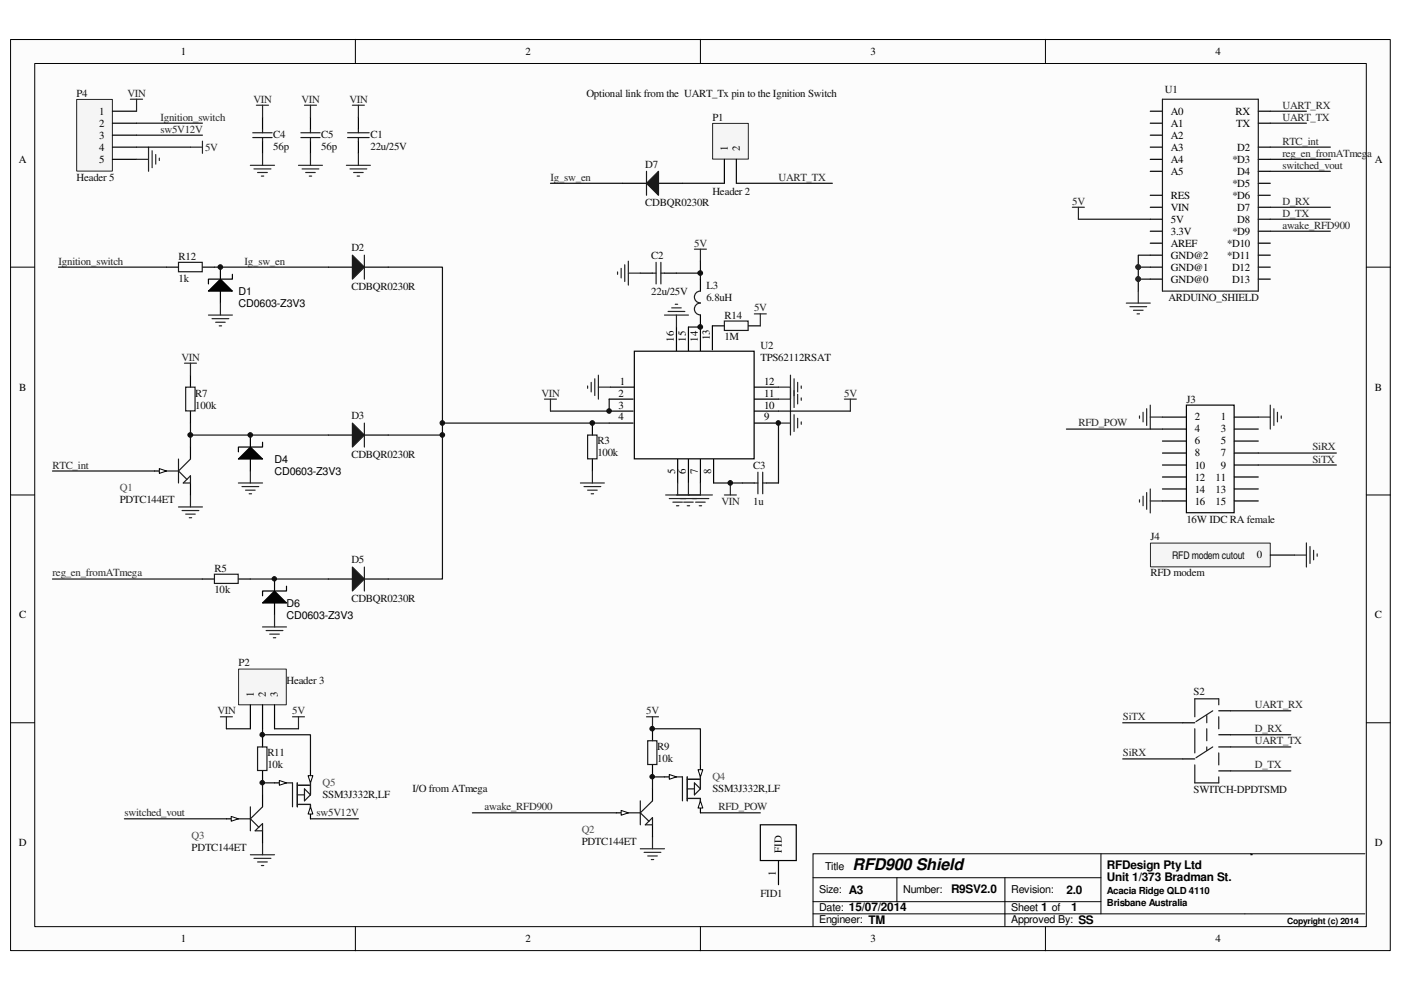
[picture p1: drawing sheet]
<svg xmlns="http://www.w3.org/2000/svg" width="297mm" height="210mm" viewBox="0 0 297 210" stroke-linecap="round" stroke-linejoin="round" font-family="sans-serif">
<path d="M2.3 8.4h292.5v193.1h-292.5z" fill="#fcfcfc"/>
<path d="M2.2 8.4h292.6v193.1h-292.6z" fill="none" stroke="#000" stroke-width=".21"/>
<path d="M7.4 13.5h282.3v183h-282.3z" fill="#fcfcfc"/>
<g fill="none" stroke="#000" stroke-width=".21">
<path d="M7.4 13.5h282.3v183h-282.3zM75.4 8.3v5.1M148.5 8.3v5.1M221.7 8.3v5.1M2.2 56.6h5.1M289.7 56.6h5.1M2.2 104.9h5.1M289.7 104.9h5.1M2.2 153.2h5.1M289.7 153.2h5.1M75.4 196.5v5.1M148.5 196.5v5.1"/>
<path d="M221.7 196.5v5.1"/>
</g>
<circle cx="241.3" cy="59.2" r=".49" fill="#0e0e0e"/>
<circle cx="241.3" cy="59.2" r=".49" fill="none" stroke="#0e0e0e" stroke-width=".21"/>
<circle cx="241.3" cy="56.6" r=".49" fill="#0e0e0e"/>
<circle cx="241.3" cy="56.6" r=".49" fill="none" stroke="#0e0e0e" stroke-width=".21"/>
<g fill="none" stroke="#000" stroke-width=".25">
<path d="M243.9 33.8h2.6M243.9 23.6h2.6M243.9 26.1h2.6M243.9 28.7h2.6M243.9 31.2h2.6M243.9 36.3h2.6M266.8 33.8h2.5M266.8 38.9h2.5M266.8 23.6h2.5M266.8 26.1h2.5M266.8 31.2h2.5M266.8 36.3h2.5"/>
<path d="M243.9 41.4h2.6M243.9 49h2.6M243.9 51.6h2.6M243.9 54.1h2.6M243.9 46.5h2.6M243.9 43.9h2.6M243.9 56.6h2.6M243.9 59.2h2.6M266.8 41.4h2.5M266.8 49h2.5M266.8 51.6h2.5M266.8 54.1h2.5"/>
<path d="M266.8 46.5h2.5M266.8 43.9h2.5M266.8 56.6h2.5M266.8 59.2h2.5"/>
</g>
<path d="M246.5 21h20.3v40.7h-20.3z" fill="none" stroke="#1c1c1c" stroke-width=".25"/>
<path d="M241.3 56.6v5.1M241.3 59.2h2.6M243.9 54.1h-2.6v2.5h2.6M269.3 43.9h12.8M269.3 46.5h12.8" fill="none" stroke="#0e0e0e" stroke-width=".25"/>
<circle cx="241.3" cy="56.6" r=".49" fill="#262626"/>
<circle cx="241.3" cy="56.6" r=".49" fill="none" stroke="#262626" stroke-width=".21"/>
<circle cx="241.3" cy="59.2" r=".49" fill="#262626"/>
<circle cx="241.3" cy="59.2" r=".49" fill="none" stroke="#262626" stroke-width=".21"/>
<path d="M269.3 23.6h7.7M269.3 26.1h7.7M266.8 96.1h16.5M266.8 98.6h16.5" fill="none" stroke="#0e0e0e" stroke-width=".25"/>
<g fill="none" stroke="#000" stroke-width=".25">
<path d="M246.5 88.4h5M246.5 91h5M246.5 93.5h5M246.5 96.1h5M246.5 98.6h5M251.5 85.9h10.2v22.8h-10.2zM261.7 88.4h5.1M261.7 91h5.1M261.7 93.5h5.1M261.7 96.1h5.1M261.7 98.6h5.1M246.5 101.1h5"/>
<path d="M246.5 103.7h5M246.5 106.2h5M261.7 101.1h5.1M261.7 103.7h5.1M261.7 106.2h5.1"/>
</g>
<g fill="none" stroke="#262626" stroke-width=".25">
<path d="M241.6 88.2v.5M242.4 87.4v2.1M243.1 86.7v3.5M243.9 88.4h2.6M243.9 85.9v5.1M266.8 88.4h2.5M269.3 85.9v5.1M270.1 86.7v3.5M270.8 87.4v2.1M271.6 88.2v.5M241.6 106v.5M242.4 105.2v2"/>
<path d="M243.1 104.4v3.6M243.9 103.7v5.1M243.9 106.2h2.6"/>
</g>
<path d="M244 115.2h25.3v5h-25.3z" fill="#f5f5f5"/>
<path d="M243.9 115.1h25.4v5.1h-25.4z" fill="none" stroke="#262626" stroke-width=".21"/>
<g fill="none" stroke="#000" stroke-width=".25">
<path d="M35.3 56.6h2.5M42.9 56.6h2.6M46.7 56.6v2.6M49.3 58.2v1h-5.1v1M40.4 79.5v2.6M44.2 61.7l2.5-2.5 2.6 2.5zM46.7 61.7v2.6M40.4 87.2v2.5M69.6 92.2h5.1M77.3 92.2h5M125.6 89.7v2.5M125.6 97.3v2.6"/>
<path d="M269.3 117.7h5.1M55.7 155.8v2.6M138.3 154.5v2.6M250.8 153.2h2.5M258.4 150.7h2.5M258.4 155.8h2.5M258.4 158.4h2.5M55.7 163.4v2.6M138.3 162.2v2.5M161.2 174.9h7.6v7.6h-7.6zM250.8 160.9h2.5M258.4 163.4h2.5"/>
<path d="M165.1 182.5v5.1"/>
</g>
<path d="M238.8 64.3h5.1M239.6 65h3.5M240.3 65.8h2.1M241.1 66.5h.5M241.3 61.7v2.6M274.4 117.7h2.6M277 115.1v5.1M277.7 115.9v3.6M278.5 116.7v2M279.3 117.4v.5" fill="none" stroke="#262626" stroke-width=".25"/>
<g fill="none" stroke="#1c1c1c" stroke-width=".25">
<path d="M37.8 55.6h5.1v2h-5.1zM39.4 82.1h2v5h-2zM124.6 92.2h2v5.1h-2zM54.6 158.4h2v5h-2zM137.3 157.1h2v5h-2zM253.3 154.5v5.1M255.9 151.7v1.5M255.9 154.5v2.6M255.9 158.4v.7M257.1 150.7l-3.5 2.3M257.1 158.4l-3.5 2.3M258.4 149.4v-1.2h-5.1v3.8"/>
<path d="M258.4 152v2.5M258.4 159.6v2.6M253.3 162.2v3.8h5.1v-1.3"/>
</g>
<path d="M238 153.2h12.8M260.9 150.7h12.8M260.9 155.8h12.8M260.9 158.4h12.8M238 160.9h12.8M260.9 163.4h12.8" fill="none" stroke="#0e0e0e" stroke-width=".25"/>
<path d="M172.4 186.1h61M172.4 193.8h117M172.4 191.2h61M190.2 186.1v5.1M213.1 186.1v10.2M233.4 181v12.8M265.2 181h-92.8v15.3M289.4 181h-24.2v.2h.3" fill="none" stroke="#000" stroke-width=".21"/>
<path d="M44.2 61.7l2.5-2.5 2.6 2.5z" fill="#000"/>
<path d="M74.7 89.7l2.6 2.5-2.6 2.6z" fill="#1c1c1c"/>
<path d="M74.7 89.7l2.6 2.5-2.6 2.6zM77.3 89.7v5.1" fill="none" stroke="#1c1c1c" stroke-width=".25"/>
<path d="M50.6 141.9h10.1v7.5h-10.1z" fill="#f5f5f5"/>
<path d="M50.6 141.9h10.1v7.5h-10.1z" fill="none" stroke="#262626" stroke-width=".21"/>
<g fill="none" stroke="#000" stroke-width=".25">
<path d="M143.4 69.3v5.2M146 69.3v5.2M148.5 69.3v5.2M151 69.1v5.1M50.5 97.3l2.6-2.5 2.6 2.5zM53.1 92.2v2.6M53.1 97.3v2.6M55.7 93.8v1h-5.2v1M129.2 84.6h5M129.2 87.2h5M129.2 89.7h5M129.4 82.1h5.1"/>
<path d="M143.7 97.3v5.1M146 97.3v5.1M148.5 97.3v5.1M151.3 97.3v5.1M159.9 82.1h5.2M159.9 84.6h5.2M159.9 87.2h5.2M159.9 89.7h5.2M42.9 122.8h2.6M50.5 122.8h2.6M55.7 127.8l2.5-2.5 2.5 2.5zM58.2 122.8v2.5"/>
<path d="M58.2 127.8v2.6M60.7 124.3v1h-5v1M53.1 149.4v5.1M55.7 149.4v5.1M58.2 149.4v5.1"/>
</g>
<g fill="none" stroke="#262626" stroke-width=".25">
<path d="M227.4 43.9h2.5M228.6 43.9v2.6M39.1 77h2.6M40.4 77v2.5M44.2 66.8h5.1M45 67.6h3.5M45.7 68.3h2M46.5 69.1h.5M46.7 64.3v2.5M53.1 99.9v2.5M125.6 99.9v2.5M37.8 107.5h5.1"/>
<path d="M38.6 108.2h3.6M39.4 109h2M40.1 109.8h.5M40.4 104.9v2.6M50.5 102.4h5.2M51.3 103.2h3.6M52.1 103.9h2M52.8 104.7h.5M123.1 102.4h5M123.8 103.2h3.6M124.6 103.9h2M125.3 104.7h.6"/>
<path d="M55.7 132.9h5M56.4 133.7h3.6M57.2 134.5h2M58 135.2h.5M58.2 130.4v2.5M46.7 152h2.6M48 152v2.5M62 152h2.6M63.3 152v2.5M137.1 152h2.5M138.3 152v2.5M55.7 178.7v2.5"/>
<path d="M135.8 180h5.1M138.3 177.4v2.6M53.1 181.2h5.1M53.8 182h3.6M54.6 182.8h2.1M55.4 183.5h.5M136.6 180.7h3.5M137.3 181.5h2.1M138.1 182.2h.5"/>
</g>
<g fill="none" stroke="#0e0e0e" stroke-width=".25">
<path d="M269.3 33.8h12.8M269.3 36.3h12.8M269.3 31.2h12.8M45.5 56.6h24.1M228.6 46.5h15.3M269.3 49h12.8M11.1 99.9h21.7M40.4 89.7v2.5h29.2M82.3 92.2h11.5M226.1 91h20.4M11.1 122.8h31.8M53.1 122.8h16.5"/>
<path d="M48 154.5h5.1M58.2 154.5h5.1M26.4 173.6h21.6M65.8 173.6h10.2M100.2 172.3h30.5M148.5 172.3h12.7"/>
</g>
<path d="M50.5 97.3l2.6-2.5 2.6 2.5zM55.7 127.8l2.5-2.5 2.5 2.5z" fill="#000"/>
<path d="M45.5 121.8h5v1.9h-5z" fill="none" stroke="#1c1c1c" stroke-width=".25"/>
<path d="M134.5 74.5h25.4v22.8h-25.4z" fill-rule="evenodd" fill="#fefefe"/>
<path d="M76 24.8v2.6M76 29.9v2.6M135.8 57.9h2.5M140.9 57.9h2.5M148.5 59.2v2.5M134.5 74.5h25.4v22.8h-25.4zM148.5 66.8v2.5M151 69.1h2.6M158.7 69.1h2.5M157.4 102.4h2.5M162.5 102.4h2.6" fill="none" stroke="#000" stroke-width=".25"/>
<g fill="none" stroke="#1c1c1c" stroke-width=".25">
<path d="M73.7 29.2h4.6M73.7 28.2h4.6M76 27.4v.8M76 29.2v.7M138.3 57.9h.8M139.1 55.6v4.6M140.1 57.9h.8M140.1 55.6v4.6M148.5 61.7a1.27 1.27 0 0 0-1.3 1.3 1.27 1.27 0 0 0 1.3 1.3 1.25 1.25 0 0 0-1.3 1.2 1.25 1.25 0 0 0 1.3 1.3M153.6 68.1h5v2h-5zM159.9 102.4h.8M160.7 100.1v4.6"/>
<path d="M161.7 102.4h.8M161.7 100.1v4.6"/>
</g>
<g fill="none" stroke="#262626" stroke-width=".25">
<path d="M73.4 35.1h5.1M74.2 35.8h3.6M74.7 22.3h2.6M75 36.6h2M75.7 37.3h.5M76 22.3v2.5M76 32.5v2.6M130.9 57.7v.5M131.7 56.9v2M132.5 56.1v3.6M133.2 55.4v5.1M133.2 57.9h2.6"/>
<path d="M147.2 52.8h2.6M148.5 52.8v2.6M126.9 79.5v5.1M140.9 66.8h5.1M141.6 66h3.6M142.4 65.3h2M143.2 64.5h.5M143.4 66.8v2.5M159.9 66.5h2.6M161.2 66.5v2.6M167.6 79.5v12.7M115.4 84.6h2.6"/>
<path d="M116.7 84.6v2.6M124.6 81.8v.5M125.3 81.1v2M126.1 80.3v3.6M126.9 82.1h2.5M165.1 82.1h2.5M165.1 84.6h2.5M165.1 89.7h2.5M168.4 80.3v6.1M168.4 87.9v3.6M169.1 81.1v2M169.1 83.6v2"/>
<path d="M169.1 88.7v2M169.9 81.8v.5M169.9 84.4v.5M169.9 89.5v.5M179 84.6h2.6M180.3 84.6v2.6M141.1 104.9h9.9M141.9 105.7h8.4M142.7 106.5h2M143.4 107.2h.5M143.7 102.4v2.5M144.9 106.5h2.1"/>
<path d="M145.7 107.2h.5M146 102.4v2.5M147.5 106.5h2M148.2 107.2h.6M148.5 102.4v2.5M153.6 104.9h2.5M154.9 102.4v2.5"/>
</g>
<path d="M146 69.3h2.5M129.2 84.6v2.6h-12.5M165.1 89.7v12.7M165.1 87.2h15.2M151.3 102.4h6.1" fill="none" stroke="#0e0e0e" stroke-width=".25"/>
<path d="M16.3 21.1h7.5v15.2h-7.5z" fill="#f5f5f5"/>
<path d="M16.3 21.1h7.5v15.2h-7.5z" fill="none" stroke="#262626" stroke-width=".21"/>
<path d="M23.8 23.6h5.2M23.8 26.1h5.2M23.8 28.7h5.2M23.8 31.2h5.2M23.8 33.8h5.2" fill="none" stroke="#000" stroke-width=".25"/>
<path d="M27.6 21h2.6M29 21v2.6M29 33.8h2.5M31.5 31.2v5.1M32.3 32v3.6M33 32.8v2M33.8 33.5v.5M40.4 31.2h2.5M42.9 29.9v2.6" fill="none" stroke="#262626" stroke-width=".25"/>
<path d="M29 28.7h13.9M29 26.1h13.9M12.4 56.6h22.9" fill="none" stroke="#0e0e0e" stroke-width=".25"/>
<path d="M151.1 26.2h7.6v7.5h-7.6z" fill="#f5f5f5"/>
<path d="M151.1 26.2h7.6v7.5h-7.6z" fill="none" stroke="#262626" stroke-width=".21"/>
<path d="M153.6 33.8v5.1M156.1 33.8v5.1M69.6 122.8h5.1M77.3 122.8h5" fill="none" stroke="#000" stroke-width=".25"/>
<path d="M144.7 38.9h8.9M156.1 38.9h20.4" fill="none" stroke="#0e0e0e" stroke-width=".25"/>
<path d="M74.7 120.2l2.6 2.6-2.6 2.5z" fill="#1c1c1c"/>
<path d="M74.7 120.2l2.6 2.6-2.6 2.5zM77.3 120.2v5.1" fill="none" stroke="#1c1c1c" stroke-width=".25"/>
<path d="M69.6 56.6h5.1M77.3 56.6h5" fill="none" stroke="#000" stroke-width=".25"/>
<path d="M74.7 54.1l2.6 2.5-2.6 2.6z" fill="#1c1c1c"/>
<path d="M53.6 28.2h4.1M53.6 29.2h4.1M55.7 27.4v.8M55.7 29.2v.7M63.8 28.2h4.1M63.8 29.2h4.1M65.8 27.4v.8M65.8 29.2v.7M74.7 54.1l2.6 2.5-2.6 2.6zM77.3 54.1v5.1" fill="none" stroke="#1c1c1c" stroke-width=".25"/>
<path d="M55.7 24.8v2.6M55.7 29.9v2.6M65.8 24.8v2.6M65.8 29.9v2.6M140.9 164.7h2.5" fill="none" stroke="#000" stroke-width=".25"/>
<g fill="none" stroke="#262626" stroke-width=".25">
<path d="M53.1 35.1h5.1M53.8 35.8h3.6M54.4 22.3h2.5M54.6 36.6h2.1M55.4 37.3h.5M55.7 22.3v2.5M55.7 32.5v2.6M63.3 35.1h5.1M64 35.8h3.6M64.6 22.3h2.5M64.8 36.6h2M65.6 37.3h.5"/>
<path d="M65.8 22.3v2.5M65.8 32.5v2.6"/>
</g>
<path d="M141.9 164.2l1.5 .5-1.5 .5z" fill="#fcfcfc"/>
<path d="M141.9 164.2l1.5 .5-1.5 .5z" fill="none" stroke="#000" stroke-width=".21"/>
<path d="M148.5 169.8v2.5" fill="none" stroke="#000" stroke-width=".25"/>
<path d="M148.5 169.8l.5 1.5h-1z" fill="#fcfcfc"/>
<path d="M148.5 169.8l.5 1.5h-1z" fill="none" stroke="#000" stroke-width=".21"/>
<path d="M148.5 162.2v2.5" fill="none" stroke="#000" stroke-width=".25"/>
<path d="M148 163.2h1l-.5 1.5z" fill="#fcfcfc"/>
<path d="M148 163.2h1l-.5 1.5z" fill="none" stroke="#000" stroke-width=".21"/>
<path d="M143.4 164.7h1.3v5.1M145.7 164.7v5.1M145.7 169.3h2.8v.5M145.7 165.2h2.8M145.7 167.3h1.5M147.2 166l1.3 1.3-1.3 1.2zM148.5 164.7v2.6" fill="none" stroke="#1c1c1c" stroke-width=".25"/>
<path d="M55.7 154.5v1.3h10.1v7.6M138.3 154.5h10.2v7.7" fill="none" stroke="#0e0e0e" stroke-width=".25"/>
<path d="M58.2 166h2.5" fill="none" stroke="#000" stroke-width=".25"/>
<path d="M59.2 165.5l1.5 .5-1.5 .5z" fill="#fcfcfc"/>
<path d="M59.2 165.5l1.5 .5-1.5 .5z" fill="none" stroke="#000" stroke-width=".21"/>
<path d="M65.8 171.1v2.5" fill="none" stroke="#000" stroke-width=".25"/>
<path d="M65.8 171.1l.5 1.5h-1z" fill="#fcfcfc"/>
<path d="M65.8 171.1l.5 1.5h-1z" fill="none" stroke="#000" stroke-width=".21"/>
<path d="M65.8 163.4v2.6" fill="none" stroke="#000" stroke-width=".25"/>
<path d="M65.3 164.5h1l-.5 1.5z" fill="#fcfcfc"/>
<path d="M65.3 164.5h1l-.5 1.5z" fill="none" stroke="#000" stroke-width=".21"/>
<path d="M60.7 166h1.3v5.1M63 166v5.1M63 170.6h2.8v.5M63 166.5h2.8M63 168.5h1.6M64.6 167.3l1.2 1.2-1.2 1.3zM65.8 166v2.5" fill="none" stroke="#1c1c1c" stroke-width=".25"/>
<path d="M130.7 172.3h2.5" fill="none" stroke="#000" stroke-width=".25"/>
<path d="M131.7 171.8l1.5 .5-1.5 .5z" fill="#fcfcfc"/>
<path d="M131.7 171.8l1.5 .5-1.5 .5z" fill="none" stroke="#000" stroke-width=".21"/>
<path d="M48 173.6h2.5M138.3 167.3v2.5M138.3 174.9v2.5" fill="none" stroke="#000" stroke-width=".25"/>
<path d="M133.2 172.3h2.6M135.8 172.3l1.8 1.8M135.8 169.8v5.1M136.8 174.9l1.5-1.5v1.5zM138.3 169.8l-2.5 2.5" fill="none" stroke="#1c1c1c" stroke-width=".25"/>
<path d="M140.9 164.7h-2.6v2.6" fill="none" stroke="#0e0e0e" stroke-width=".25"/>
<path d="M49 173.1l1.5 .5-1.5 .5z" fill="#fcfcfc"/>
<path d="M49 173.1l1.5 .5-1.5 .5z" fill="none" stroke="#000" stroke-width=".21"/>
<path d="M32.8 99.9h2.5M55.7 168.5v2.6M55.7 176.1v2.6" fill="none" stroke="#000" stroke-width=".25"/>
<path d="M50.5 173.6h2.6M53.1 173.6l1.8 1.8M53.1 171.1v5M54.1 176.1l1.6-1.5v1.5zM55.7 171.1l-2.6 2.5" fill="none" stroke="#1c1c1c" stroke-width=".25"/>
<path d="M58.2 166h-2.5v2.5" fill="none" stroke="#0e0e0e" stroke-width=".25"/>
<path d="M33.8 99.4l1.5 .5-1.5 .5z" fill="#fcfcfc"/>
<path d="M33.8 99.4l1.5 .5-1.5 .5z" fill="none" stroke="#000" stroke-width=".21"/>
<path d="M131.9 38.9h5.2M139.6 38.9h5.1M40.4 94.8v2.5M40.4 102.4v2.5" fill="none" stroke="#000" stroke-width=".25"/>
<path d="M35.3 99.9h2.5M37.8 99.9l1.8 1.7M37.8 97.3v5.1M40.4 97.3l-2.6 2.6M38.9 102.4l1.5-1.5v1.5z" fill="none" stroke="#1c1c1c" stroke-width=".25"/>
<path d="M82.3 56.6h11.5v66.2h-11.5M40.4 92.2v2.6M93.8 89.7h35.4" fill="none" stroke="#0e0e0e" stroke-width=".25"/>
<path d="M137.1 38.9l2.5-2.6v5.1z" fill="#1c1c1c"/>
<path d="M137.1 38.9l2.5-2.6v5.1zM137.1 36.3v5.1" fill="none" stroke="#1c1c1c" stroke-width=".25"/>
<path d="M29 31.2h11.4M116.7 38.9h15.2M143.4 57.9h5.1M148.5 55.4v3.8" fill="none" stroke="#0e0e0e" stroke-width=".25"/>
<circle cx="40.4" cy="92.2" r=".49" fill="#0e0e0e"/>
<circle cx="40.4" cy="92.2" r=".49" fill="none" stroke="#0e0e0e" stroke-width=".21"/>
<circle cx="46.7" cy="56.6" r=".49" fill="#0e0e0e"/>
<circle cx="46.7" cy="56.6" r=".49" fill="none" stroke="#0e0e0e" stroke-width=".21"/>
<circle cx="53.1" cy="92.2" r=".49" fill="#0e0e0e"/>
<circle cx="53.1" cy="92.2" r=".49" fill="none" stroke="#0e0e0e" stroke-width=".21"/>
<circle cx="55.6" cy="165.9" r=".48" fill="#0e0e0e"/>
<circle cx="55.6" cy="165.9" r=".48" fill="none" stroke="#0e0e0e" stroke-width=".21"/>
<circle cx="55.6" cy="155.8" r=".48" fill="#0e0e0e"/>
<circle cx="55.6" cy="155.8" r=".48" fill="none" stroke="#0e0e0e" stroke-width=".21"/>
<circle cx="58.2" cy="122.7" r=".46" fill="#0e0e0e"/>
<circle cx="58.2" cy="122.7" r=".46" fill="none" stroke="#0e0e0e" stroke-width=".21"/>
<circle cx="93.8" cy="92.2" r=".49" fill="#0e0e0e"/>
<circle cx="93.8" cy="92.2" r=".49" fill="none" stroke="#0e0e0e" stroke-width=".21"/>
<circle cx="93.8" cy="89.7" r=".49" fill="#0e0e0e"/>
<circle cx="93.8" cy="89.7" r=".49" fill="none" stroke="#0e0e0e" stroke-width=".21"/>
<circle cx="125.6" cy="89.7" r=".49" fill="#0e0e0e"/>
<circle cx="125.6" cy="89.7" r=".49" fill="none" stroke="#0e0e0e" stroke-width=".21"/>
<circle cx="129.1" cy="87.1" r=".48" fill="#0e0e0e"/>
<circle cx="129.1" cy="87.1" r=".48" fill="none" stroke="#0e0e0e" stroke-width=".21"/>
<circle cx="138.3" cy="164.7" r=".48" fill="#0e0e0e"/>
<circle cx="138.3" cy="164.7" r=".48" fill="none" stroke="#0e0e0e" stroke-width=".21"/>
<circle cx="138.3" cy="154.5" r=".48" fill="#0e0e0e"/>
<circle cx="138.3" cy="154.5" r=".48" fill="none" stroke="#0e0e0e" stroke-width=".21"/>
<circle cx="148.5" cy="69.3" r=".49" fill="#0e0e0e"/>
<circle cx="148.5" cy="69.3" r=".49" fill="none" stroke="#0e0e0e" stroke-width=".21"/>
<circle cx="148.5" cy="57.9" r=".49" fill="#0e0e0e"/>
<circle cx="148.5" cy="57.9" r=".49" fill="none" stroke="#0e0e0e" stroke-width=".21"/>
<circle cx="154.8" cy="102.4" r=".49" fill="#0e0e0e"/>
<circle cx="154.8" cy="102.4" r=".49" fill="none" stroke="#0e0e0e" stroke-width=".21"/>
<circle cx="165" cy="89.7" r=".48" fill="#0e0e0e"/>
<circle cx="165" cy="89.7" r=".48" fill="none" stroke="#0e0e0e" stroke-width=".21"/>
<text font-size="3.4" x="180.8" y="184.4">RFD900 Shield</text>
<g font-size="2.5">
<text x="234.7" y="184.3">RFDesign Pty Ltd</text>
<text x="201.6" y="189.4">R9SV2.0</text>
<text x="226.1" y="189.6">2.0</text>
<text x="234.7" y="186.9">Unit 1/373 Bradman St.</text>
<text x="227.1" y="193.2">1</text>
</g>
<g font-size="2.3">
<text x="38.3" y="11.6">1</text>
<text x="111.4" y="11.6">2</text>
<text x="184.6" y="11.6">3</text>
<text x="257.7" y="11.6">4</text>
<text x="21" y="24.3">1</text>
<text x="21" y="26.9">2</text>
<text x="21" y="29.4">3</text>
<text x="248.2" y="24.3">A0</text>
<text x="248.2" y="26.9">A1</text>
<text x="248.2" y="29.4">A2</text>
<text x="262" y="24.3">RX</text>
<text x="262.1" y="26.9">TX</text>
<text x="4" y="34.5">A</text>
<text x="21" y="32">4</text>
<text x="21" y="34.5">5</text>
<text x="154.3" y="32" transform="rotate(-90 154.3 32)">1</text>
<text x="156.9" y="32" transform="rotate(-90 156.9 32)">2</text>
<text x="248.2" y="32">A3</text>
<text x="248.2" y="34.5">A4</text>
<text x="261.3" y="34.5">*D3</text>
<text x="262.3" y="32">D2</text>
<text x="291.5" y="34.5">A</text>
<text x="248.2" y="37">A5</text>
<text x="261.3" y="39.6">*D5</text>
<text x="262.3" y="37">D4</text>
<text x="248.2" y="47.2">5V</text>
<text x="248.2" y="42.1">RES</text>
<text x="248.2" y="44.7">VIN</text>
<text x="261.3" y="42.1">*D6</text>
<text x="262.3" y="44.7">D7</text>
<text x="262.3" y="47.2">D8</text>
<text x="248.2" y="49.7">3.3V</text>
<text x="248.2" y="52.3">AREF</text>
<text x="260.2" y="52.3">*D10</text>
<text x="261.3" y="49.7">*D9</text>
<text x="248.2" y="59.9">GND@0</text>
<text x="248.2" y="57.4">GND@1</text>
<text x="248.2" y="54.8">GND@2</text>
<text x="260.2" y="54.8">*D11</text>
<text x="261.2" y="57.4">D12</text>
<text x="261.2" y="59.9">D13</text>
<text x="50.6" y="62.5">D1</text>
<text x="50.6" y="65.1">CD0603-Z3V3</text>
<text x="142.9" y="72.4" transform="rotate(-90 142.9 72.4)">16</text>
<text x="145.4" y="72.4" transform="rotate(-90 145.4 72.4)">15</text>
<text x="148" y="72.4" transform="rotate(-90 148 72.4)">14</text>
<text x="150.5" y="72.2" transform="rotate(-90 150.5 72.2)">13</text>
<text x="4.1" y="82.8">B</text>
<text x="131.4" y="81.5">1</text>
<text x="162" y="81.5">12</text>
<text x="291.5" y="82.8">B</text>
<text x="131.1" y="84.1">2</text>
<text x="131.1" y="86.6">3</text>
<text x="131.1" y="89.2">4</text>
<text x="162" y="86.6">10</text>
<text x="162" y="89.2">9</text>
<text x="162" y="84.1">11</text>
<text x="253.3" y="89.2">2</text>
<text x="258.9" y="89.2">1</text>
<text x="253.3" y="91.7">4</text>
<text x="253.3" y="94.2">6</text>
<text x="258.9" y="91.7">3</text>
<text x="258.9" y="94.2">5</text>
<text x="58.2" y="98.1">D4</text>
<text x="58.2" y="100.7">CD0603-Z3V3</text>
<text x="143.1" y="100.5" transform="rotate(-90 143.1 100.5)">5</text>
<text x="145.4" y="100.5" transform="rotate(-90 145.4 100.5)">6</text>
<text x="148" y="100.5" transform="rotate(-90 148 100.5)">7</text>
<text x="150.7" y="100.5" transform="rotate(-90 150.7 100.5)">8</text>
<text x="253.3" y="96.8">8</text>
<text x="253.3" y="99.4">10</text>
<text x="253.3" y="101.9">12</text>
<text x="257.7" y="101.9">11</text>
<text x="258.9" y="96.8">7</text>
<text x="258.9" y="99.4">9</text>
<text x="253.3" y="104.4">14</text>
<text x="253.3" y="107">16</text>
<text x="257.7" y="104.4">13</text>
<text x="257.7" y="107">15</text>
<text x="266.5" y="118.4">0</text>
<text x="4.1" y="131.1">C</text>
<text x="60.7" y="128.6">D6</text>
<text x="60.7" y="131.1">CD0603-Z3V3</text>
<text x="291.5" y="131.1">C</text>
<text x="53.8" y="147.7" transform="rotate(-90 53.8 147.7)">1</text>
<text x="56.4" y="147.7" transform="rotate(-90 56.4 147.7)">2</text>
<text x="58.9" y="147.7" transform="rotate(-90 58.9 147.7)">3</text>
<text x="4" y="179.4">D</text>
<text x="291.5" y="179.4">D</text>
<text x="164.5" y="185.7" transform="rotate(-90 164.5 185.7)">1</text>
<text x="165.8" y="180.8" transform="rotate(-90 165.8 180.8)">FID</text>
<text x="174.9" y="184.4">Title</text>
<text x="173.6" y="189.4">Size: A3</text>
<text x="191.5" y="189.4">Number:</text>
<text x="214.4" y="189.4">Revision:</text>
<text x="173.6" y="193.3">Date: 15/07/2014</text>
<text x="173.6" y="195.8">Engineer: TM</text>
<text x="214.4" y="193.3">Sheet 1 of</text>
<text x="214.4" y="195.8">Approved By: SS</text>
<text x="38.3" y="199.8">1</text>
<text x="111.4" y="199.8">2</text>
<text x="184.6" y="199.8">3</text>
<text x="257.7" y="199.8">4</text>
</g>
<g font-size="2.3" fill="#0e0e0e">
<text x="16.3" y="20.5">P4</text>
<text x="124.4" y="20.5">Optional link from the UART_Tx pin to the Ignition Switch</text>
<text x="247" y="19.8">U1</text>
<text x="58" y="29.2">C4</text>
<text x="68.1" y="29.2">C5</text>
<text x="78.6" y="29.2">C1</text>
<text x="151.1" y="25.6">P1</text>
<text x="58" y="31.7">56p</text>
<text x="68.1" y="31.7">56p</text>
<text x="78.6" y="31.7">22u/25V</text>
<text x="136.8" y="35.5">D7</text>
<text x="16.3" y="38.3">Header 5</text>
<text x="151.1" y="41.4">Header 2</text>
<text x="136.8" y="43.6">CDBQR0230R</text>
<text x="74.5" y="53.3">D2</text>
<text x="37.8" y="55.1">R12</text>
<text x="37.8" y="59.7">1k</text>
<text x="138.1" y="54.8">C2</text>
<text x="74.5" y="61.5">CDBQR0230R</text>
<text x="138.1" y="62.5">22u/25V</text>
<text x="149.8" y="61.2">L3</text>
<text x="149.8" y="63.8">6.8uH</text>
<text x="247.7" y="63.8">ARDUINO_SHIELD</text>
<text x="153.6" y="67.6">R14</text>
<text x="153.6" y="72.1">1M</text>
<text x="161.2" y="73.9">U2</text>
<text x="161.2" y="76.5">TPS62112RSAT</text>
<text x="41.4" y="84.1">R7</text>
<text x="41.4" y="86.6">100k</text>
<text x="74.5" y="88.9">D3</text>
<text x="251.5" y="85.3">J3</text>
<text x="126.7" y="94.2">R3</text>
<text x="74.5" y="97">CDBQR0230R</text>
<text x="126.7" y="96.8">100k</text>
<text x="159.7" y="99.4">C3</text>
<text x="25.4" y="106.7">PDTC144ET</text>
<text x="159.7" y="107">1u</text>
<text x="251.5" y="110.8">16W IDC RA female</text>
<text x="74.5" y="119.4">D5</text>
<text x="243.9" y="114.6">J4</text>
<text x="45.5" y="121.2">R5</text>
<text x="45.5" y="125.8">10k</text>
<text x="243.9" y="122.2">RFD modem</text>
<text x="74.5" y="127.6">CDBQR0230R</text>
<text x="50.6" y="141.3">P2</text>
<text x="60.7" y="145.1">Header 3</text>
<text x="253.1" y="147.4">S2</text>
<text x="56.7" y="160.4">R11</text>
<text x="139.4" y="159.1">R9</text>
<text x="139.4" y="161.6">10k</text>
<text x="56.7" y="162.9">10k</text>
<text x="87.5" y="168">I/O from ATmega</text>
<text x="151.1" y="168">SSM3J332R,LF</text>
<text x="68.4" y="169.2">SSM3J332R,LF</text>
<text x="253.1" y="168.2">SWITCH-DPDTSMD</text>
<text x="123.4" y="179.2">PDTC144ET</text>
<text x="40.6" y="180.4">PDTC144ET</text>
<text x="161.2" y="190.1">FID1</text>
</g>
<g font-size="2.3" fill="#262626">
<text x="27" y="20.5">VIN</text>
<text x="53.7" y="21.8">VIN</text>
<text x="63.9" y="21.8">VIN</text>
<text x="74.1" y="21.8">VIN</text>
<text x="271.9" y="23.1">UART_RX</text>
<text x="34" y="28.2">sw5V12V</text>
<text x="34" y="25.6">Ignition_switch</text>
<text x="271.9" y="25.6">UART_TX</text>
<text x="43.5" y="32">5V</text>
<text x="271.9" y="33.2">reg_en_fromATmega</text>
<text x="271.9" y="35.8">switched_vout</text>
<text x="271.9" y="30.7">RTC_int</text>
<text x="116.7" y="38.3">Ig_sw_en</text>
<text x="165.1" y="38.3">UART_TX</text>
<text x="227.3" y="43.4">5V</text>
<text x="271.9" y="43.4">D_RX</text>
<text x="271.9" y="45.9">D_TX</text>
<text x="147.2" y="52.3">5V</text>
<text x="271.9" y="48.5">awake_RFD900</text>
<text x="12.4" y="56.1">Ignition_switch</text>
<text x="51.9" y="56.1">Ig_sw_en</text>
<text x="159.9" y="66">5V</text>
<text x="38.5" y="76.5">VIN</text>
<text x="114.8" y="84.1">VIN</text>
<text x="179" y="84.1">5V</text>
<text x="228.6" y="90.4">RFD_POW</text>
<text x="278.3" y="95.5">SiRX</text>
<text x="11.1" y="99.4">RTC_int</text>
<text x="278.3" y="98.1">SiTX</text>
<text x="152.9" y="107">VIN</text>
<text x="11.1" y="122.2">reg_en_fromATmega</text>
<text x="46.1" y="151.5">VIN</text>
<text x="62" y="151.5">5V</text>
<text x="137" y="151.5">5V</text>
<text x="238.1" y="152.7">SiTX</text>
<text x="266.1" y="150.2">UART_RX</text>
<text x="266.1" y="155.3">D_RX</text>
<text x="238.1" y="160.4">SiRX</text>
<text x="266.1" y="157.8">UART_TX</text>
<text x="266.1" y="162.9">D_TX</text>
<text x="26.4" y="173.1">switched_vout</text>
<text x="67.1" y="173.1">sw5V12V</text>
<text x="102.7" y="171.8">awake_RFD900</text>
<text x="152.4" y="171.8">RFD_POW</text>
</g>
<g font-size="2.3" fill="#4c4c4c">
<text x="25.4" y="104.2">Q1</text>
<text x="68.4" y="166.7">Q5</text>
<text x="151.1" y="165.4">Q4</text>
<text x="40.6" y="177.9">Q3</text>
<text x="123.4" y="176.6">Q2</text>
</g>
<text font-size="2.2" fill="#0e0e0e" x="248.5" y="118.5">RFD modem cutout</text>
<g font-size="2">
<text x="234.7" y="189.5">Acacia Ridge QLD 4110</text>
<text x="234.7" y="192">Brisbane Australia</text>
</g>
<text font-size="1.8" x="272.9" y="195.9">Copyright (c) 2014</text>
</svg>
